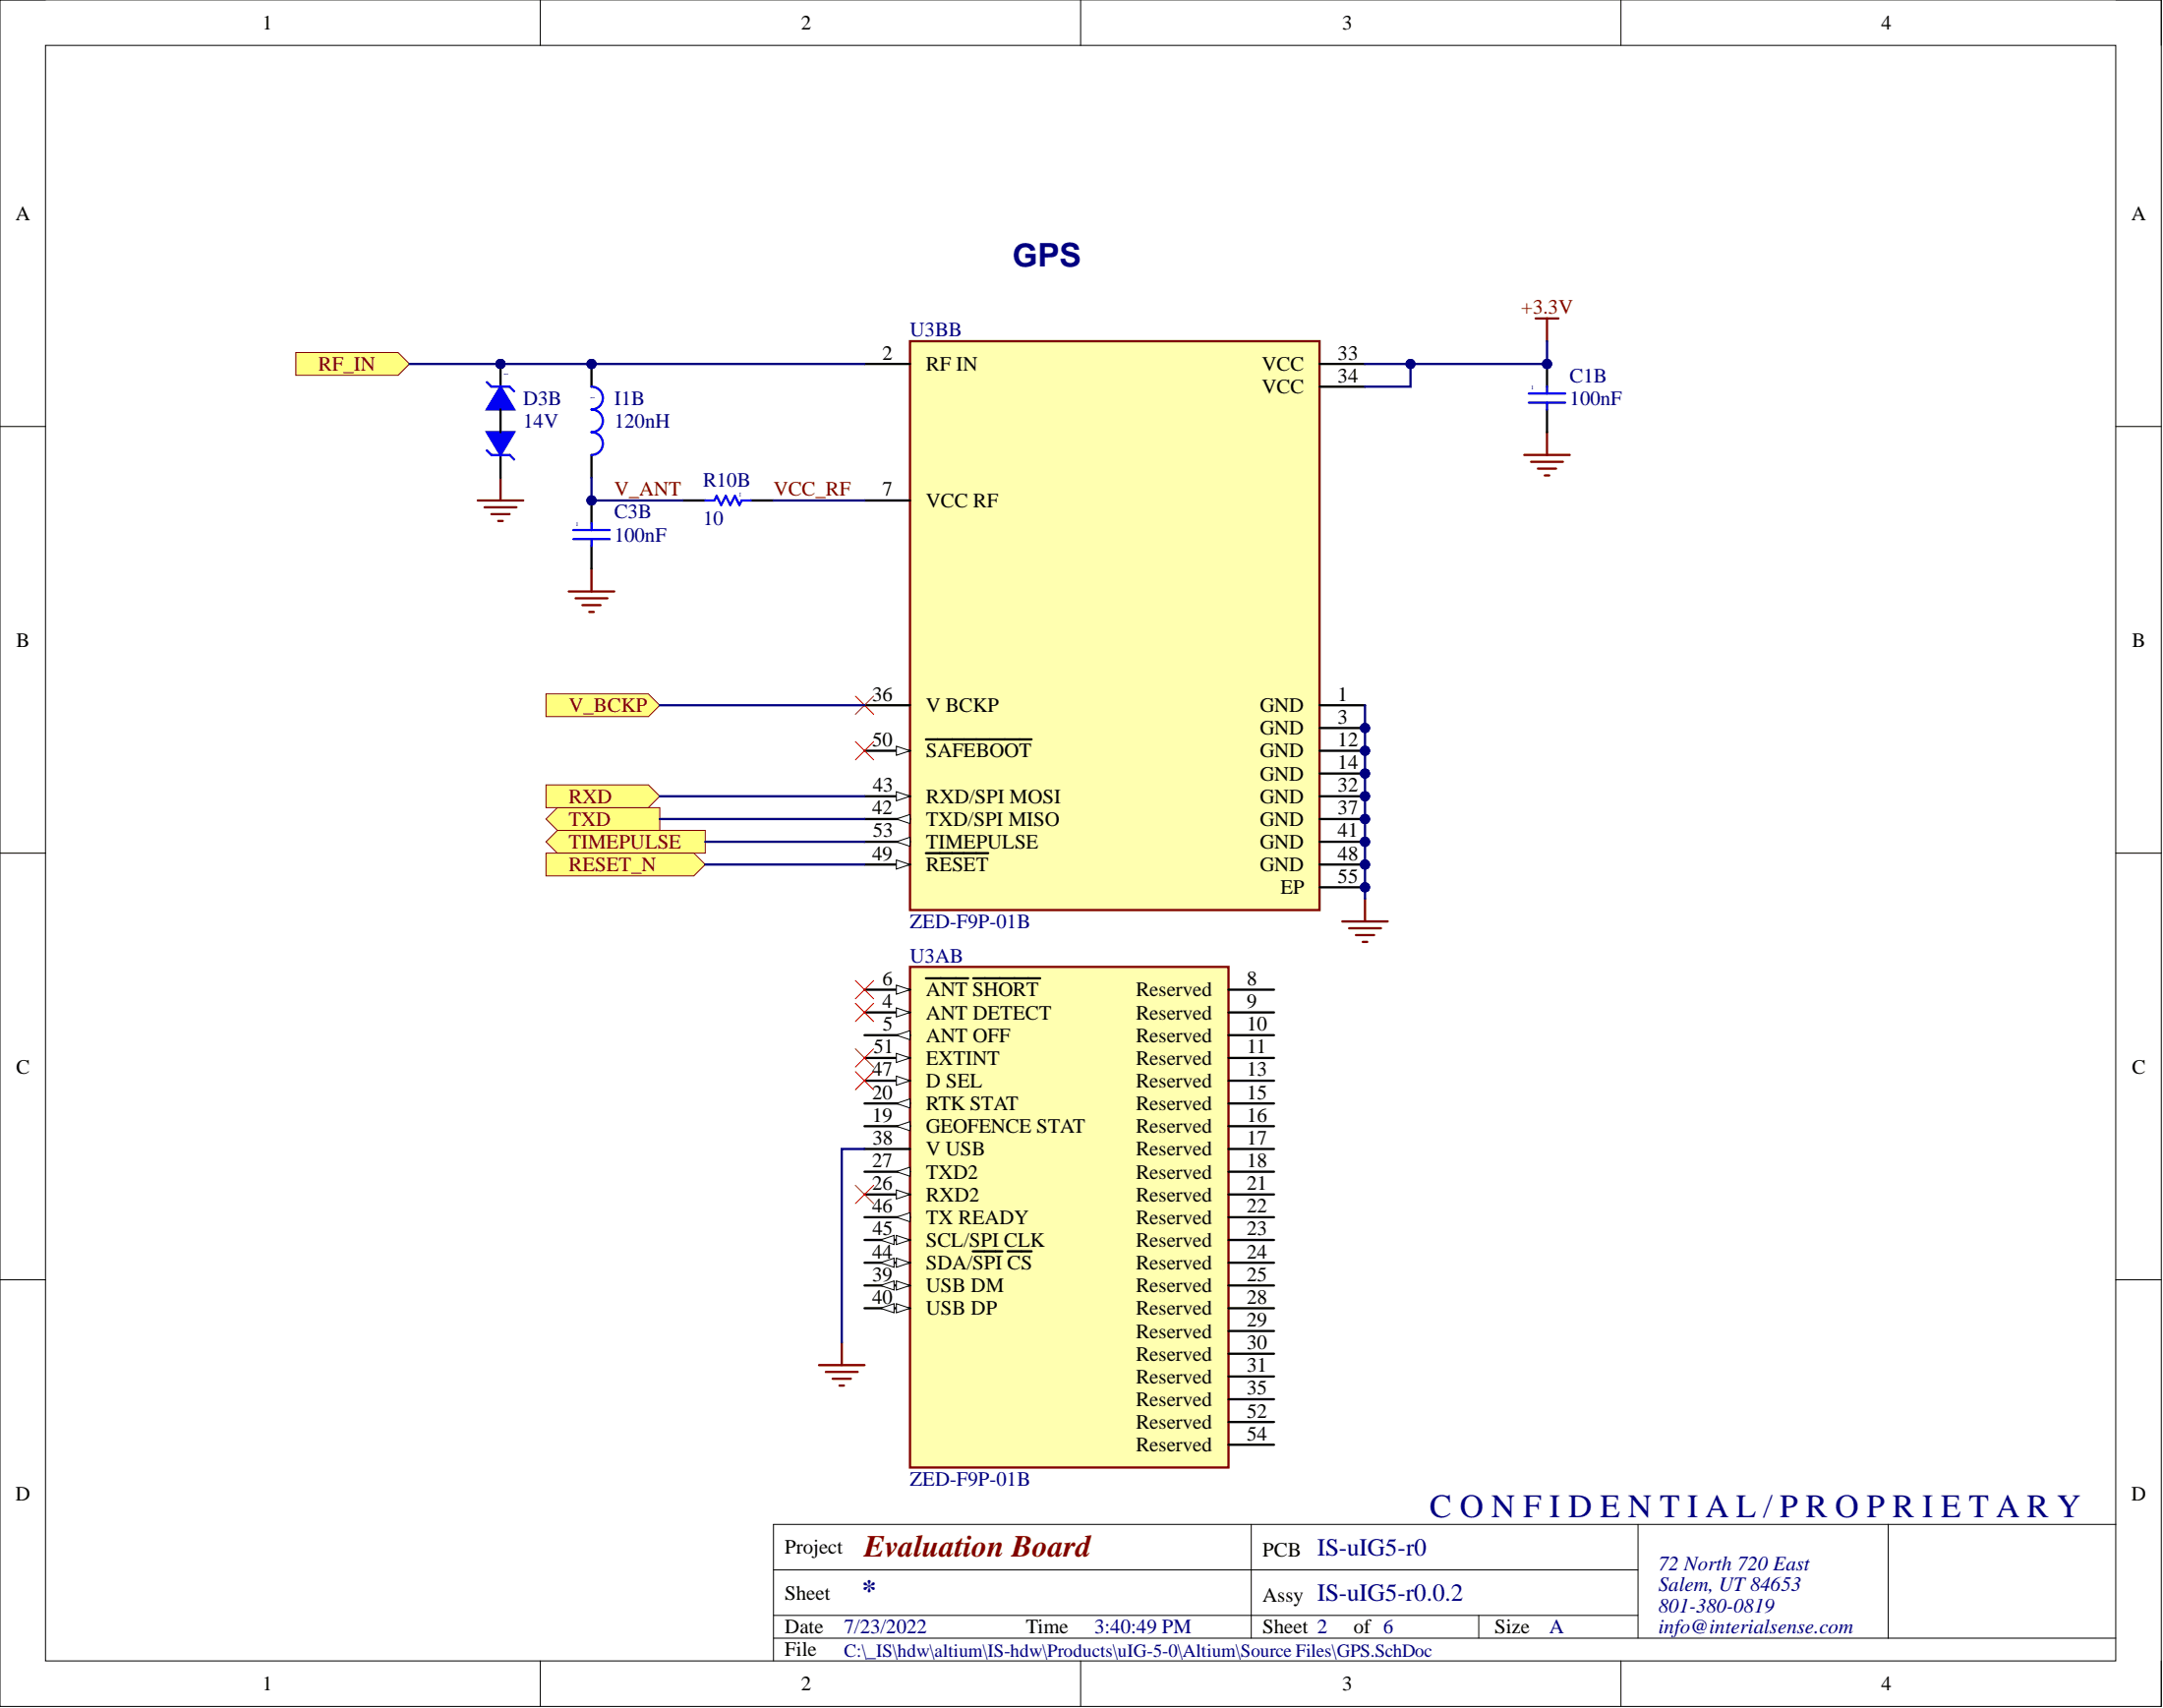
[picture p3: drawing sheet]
<svg xmlns="http://www.w3.org/2000/svg" width="241mm" height="190mm" viewBox="0 0 241 190" stroke-linecap="round" stroke-linejoin="round" font-family="sans-serif">
<g fill="none" stroke="#000" stroke-width=".11">
<path d="M0 0h241.1v190.3h-241.1zM0 0h5.1M60.3 0v5.1M120.6 0v5.1M180.8 0v5.1M236 0h5.1v5.1M5.1 5.1h230.9v180.1h-230.9zM0 47.6h5.1M236 47.6h5.1M0 95.2h5.1M236 95.2h5.1M0 142.7h5.1"/>
<path d="M236 142.7h5.1M86.3 175.1h96.4M139.6 170v12.7M182.7 170v12.7M210.7 170v12.7M236 170h-149.7v15.2M60.3 185.2v5.1M86.3 182.7h149.7M86.3 180.2h96.4M120.6 185.2v5.1M165 180.2v2.5M180.8 185.2v5.1"/>
<path d="M241.1 185.2v5.1"/>
</g>
<path d="M66 50.7v2.6M76.1 55.8h2.6M83.8 55.8h2.5" fill="none" stroke="#000" stroke-width=".25"/>
<path d="M66 43.1a1.27 1.27 0 0 1 1.3 1.3 1.27 1.27 0 0 1-1.3 1.3 1.27 1.27 0 0 1 1.3 1.2 1.27 1.27 0 0 1-1.3 1.3 1.27 1.27 0 0 1 1.3 1.3 1.27 1.27 0 0 1-1.3 1.2M78.7 55.8h1l.2-.5 .6 1 .5-1 .5 1 .5-1 .5 1 .2-.5h1.1" fill="none" stroke="#00f" stroke-width=".25"/>
<path d="M63.4 66h5.1M64.2 66.7h3.6M65 67.5h2M65.7 68.3h.5M66 63.4v2.6" fill="none" stroke="#800000" stroke-width=".25"/>
<path d="M33 39.3h11.4l1.3 1.3-1.3 1.3h-11.4z" fill-rule="evenodd" fill="#ffff80"/>
<path d="M33 39.3h11.4l1.3 1.3-1.3 1.3h-11.4z" fill="none" stroke="#800000" stroke-width=".11"/>
<path d="M60.9 91.3l1.3-1.2h11.4v2.5h-11.4z" fill-rule="evenodd" fill="#ffff80"/>
<path d="M60.9 91.3l1.3-1.2h11.4v2.5h-11.4z" fill="none" stroke="#800000" stroke-width=".11"/>
<path d="M60.9 93.9l1.3-1.3h16.5v2.6h-16.5z" fill-rule="evenodd" fill="#ffff80"/>
<path d="M60.9 93.9l1.3-1.3h16.5v2.6h-16.5z" fill="none" stroke="#800000" stroke-width=".11"/>
<path d="M60.9 77.4h11.4l1.3 1.3-1.3 1.2h-11.4z" fill-rule="evenodd" fill="#ffff80"/>
<path d="M60.9 77.4h11.4l1.3 1.3-1.3 1.2h-11.4z" fill="none" stroke="#800000" stroke-width=".11"/>
<path d="M53.3 55.8h5.1M54.1 56.6h3.5M54.8 57.3h2.1M55.6 58.1h.5M55.8 53.3v2.5" fill="none" stroke="#800000" stroke-width=".25"/>
<path d="M55.8 50.7v2.6" fill="none" stroke="#000" stroke-width=".25"/>
<path d="M54.3 48.2h3.1l-1.6 2.5z" fill="#00f"/>
<path d="M54.3 48.2h3.1l-1.6 2.5zM54.3 50.2l.5 .5h2.1l.5 .6" fill="none" stroke="#00f" stroke-width=".25"/>
<path d="M55.8 43.1l1.6 2.6h-3.1z" fill="#00f"/>
<path d="M55.8 43.1l1.6 2.6h-3.1zM56.9 43.1l.5 .5" fill="none" stroke="#00f" stroke-width=".25"/>
<path d="M55.8 45.7v2.5" fill="none" stroke="#000" stroke-width=".25"/>
<path d="M60.9 87.5h11.4l1.3 1.3-1.3 1.3h-11.4z" fill-rule="evenodd" fill="#ffff80"/>
<path d="M60.9 87.5h11.4l1.3 1.3-1.3 1.3h-11.4z" fill="none" stroke="#800000" stroke-width=".11"/>
<path d="M170 50.7h5.1M170.8 51.5h3.6M171.6 52.3h2M172.3 53h.5M172.6 48.2v2.5" fill="none" stroke="#800000" stroke-width=".25"/>
<path d="M66 60.9v2.5" fill="none" stroke="#000" stroke-width=".25"/>
<path d="M64 59.1h4M64 60.1h4M66 60.1v.8" fill="none" stroke="#00f" stroke-width=".25"/>
<path d="M60.9 95.2h16.5l1.3 1.2-1.3 1.3h-16.5z" fill-rule="evenodd" fill="#ffff80"/>
<path d="M60.9 95.2h16.5l1.3 1.2-1.3 1.3h-16.5z" fill="none" stroke="#800000" stroke-width=".11"/>
<path d="M172.6 45.7v2.5" fill="none" stroke="#000" stroke-width=".25"/>
<path d="M170.6 44.9h4M170.6 43.9h4M172.6 43.1v.8M172.6 44.9v.8" fill="none" stroke="#00f" stroke-width=".25"/>
<path d="M101.5 107.8h35.6v55.9h-35.6z" fill-rule="evenodd" fill="#ffffb0"/>
<path d="M101.5 107.8h35.6v55.9h-35.6z" fill="none" stroke="#800000" stroke-width=".25"/>
<g fill="none" stroke="#000" stroke-width=".25">
<path d="M96.4 112.9h5.1M137.1 110.4h5M137.1 112.9h5M137.1 115.5h5M137.1 118h5M137.1 120.5h5M137.1 123.1h5M137.1 125.6h5M137.1 128.1h5M137.1 130.7h5M137.1 133.2h5M137.1 135.8h5"/>
<path d="M137.1 138.3h5M137.1 140.8h5M137.1 143.4h5M137.1 145.9h5M137.1 148.5h5M137.1 151h5M137.1 153.5h5M137.1 156.1h5M137.1 158.6h5M137.1 161.1h5"/>
</g>
<path d="M100 112.4l1.5 .5-1.5 .5z" fill="#f8fcff"/>
<path d="M100 112.4l1.5 .5-1.5 .5z" fill="none" stroke="#000" stroke-width=".11"/>
<path d="M96.4 115.5h5.1" fill="none" stroke="#000" stroke-width=".25"/>
<path d="M100 115.5l1.5-.5v1z" fill="#f8fcff"/>
<path d="M100 115.5l1.5-.5v1z" fill="none" stroke="#000" stroke-width=".11"/>
<path d="M96.4 133.2h5.1" fill="none" stroke="#000" stroke-width=".25"/>
<path d="M100 132.7l1.5 .5-1.5 .5z" fill="#f8fcff"/>
<path d="M100 132.7l1.5 .5-1.5 .5z" fill="none" stroke="#000" stroke-width=".11"/>
<path d="M96.4 130.7h5.1" fill="none" stroke="#000" stroke-width=".25"/>
<path d="M100 130.7l1.5-.5v1z" fill="#f8fcff"/>
<path d="M100 130.7l1.5-.5v1z" fill="none" stroke="#000" stroke-width=".11"/>
<path d="M96.4 143.4h5.1" fill="none" stroke="#000" stroke-width=".25"/>
<path d="M100 142.9l1.5 .5-1.5 .5z" fill="#f8fcff"/>
<path d="M100 142.9l1.5 .5-1.5 .5z" fill="none" stroke="#000" stroke-width=".11"/>
<path d="M98.2 143.4l1.5-.5v1z" fill="#f8fcff"/>
<path d="M98.2 143.4l1.5-.5v1z" fill="none" stroke="#000" stroke-width=".11"/>
<path d="M96.4 145.9h5.1" fill="none" stroke="#000" stroke-width=".25"/>
<path d="M100 145.4l1.5 .5-1.5 .5z" fill="#f8fcff"/>
<path d="M100 145.4l1.5 .5-1.5 .5z" fill="none" stroke="#000" stroke-width=".11"/>
<path d="M98.2 145.9l1.5-.5v1z" fill="#f8fcff"/>
<path d="M98.2 145.9l1.5-.5v1z" fill="none" stroke="#000" stroke-width=".11"/>
<path d="M96.4 110.4h5.1" fill="none" stroke="#000" stroke-width=".25"/>
<path d="M100 109.9l1.5 .5-1.5 .5z" fill="#f8fcff"/>
<path d="M100 109.9l1.5 .5-1.5 .5z" fill="none" stroke="#000" stroke-width=".11"/>
<path d="M103.3 109.1h4.7M108.6 109.1h7.4M96.4 120.5h5.1" fill="none" stroke="#000" stroke-width=".25"/>
<path d="M100 120l1.5 .5-1.5 .5z" fill="#f8fcff"/>
<path d="M100 120l1.5 .5-1.5 .5z" fill="none" stroke="#000" stroke-width=".11"/>
<path d="M96.4 118h5.1" fill="none" stroke="#000" stroke-width=".25"/>
<path d="M100 117.5l1.5 .5-1.5 .5z" fill="#f8fcff"/>
<path d="M100 117.5l1.5 .5-1.5 .5z" fill="none" stroke="#000" stroke-width=".11"/>
<path d="M96.4 125.6h5.1" fill="none" stroke="#000" stroke-width=".25"/>
<path d="M100 125.6l1.5-.5v1z" fill="#f8fcff"/>
<path d="M100 125.6l1.5-.5v1z" fill="none" stroke="#000" stroke-width=".11"/>
<path d="M96.4 123.1h5.1" fill="none" stroke="#000" stroke-width=".25"/>
<path d="M100 123.1l1.5-.5v1z" fill="#f8fcff"/>
<path d="M100 123.1l1.5-.5v1z" fill="none" stroke="#000" stroke-width=".11"/>
<path d="M96.4 138.3h5.1" fill="none" stroke="#000" stroke-width=".25"/>
<path d="M100 137.8l1.5 .5-1.5 .5z" fill="#f8fcff"/>
<path d="M100 137.8l1.5 .5-1.5 .5z" fill="none" stroke="#000" stroke-width=".11"/>
<path d="M98.2 138.3l1.5-.5v1z" fill="#f8fcff"/>
<path d="M98.2 138.3l1.5-.5v1z" fill="none" stroke="#000" stroke-width=".11"/>
<path d="M96.4 140.8h5.1" fill="none" stroke="#000" stroke-width=".25"/>
<path d="M100 140.3l1.5 .5-1.5 .5z" fill="#f8fcff"/>
<path d="M100 140.3l1.5 .5-1.5 .5z" fill="none" stroke="#000" stroke-width=".11"/>
<path d="M98.2 140.8l1.5-.5v1z" fill="#f8fcff"/>
<path d="M98.2 140.8l1.5-.5v1z" fill="none" stroke="#000" stroke-width=".11"/>
<path d="M96.4 135.8h5.1M108.5 139.6h3.3M112.4 139.6h2.7" fill="none" stroke="#000" stroke-width=".25"/>
<path d="M100 135.8l1.5-.5v1z" fill="#f8fcff"/>
<path d="M100 135.8l1.5-.5v1z" fill="none" stroke="#000" stroke-width=".11"/>
<path d="M96.4 128.1h5.1" fill="none" stroke="#000" stroke-width=".25"/>
<circle cx="152.3" cy="81.2" r=".51" fill="#000080"/>
<circle cx="152.3" cy="81.2" r=".51" fill="none" stroke="#000080" stroke-width=".11"/>
<circle cx="152.3" cy="88.8" r=".51" fill="#000080"/>
<circle cx="152.3" cy="88.8" r=".51" fill="none" stroke="#000080" stroke-width=".11"/>
<circle cx="152.3" cy="91.3" r=".51" fill="#000080"/>
<circle cx="152.3" cy="91.3" r=".51" fill="none" stroke="#000080" stroke-width=".11"/>
<circle cx="152.3" cy="93.9" r=".51" fill="#000080"/>
<circle cx="152.3" cy="93.9" r=".51" fill="none" stroke="#000080" stroke-width=".11"/>
<path d="M101.5 38.1h45.7v63.4h-45.7z" fill-rule="evenodd" fill="#ffffb0"/>
<path d="M101.5 38.1h45.7v63.4h-45.7z" fill="none" stroke="#800000" stroke-width=".25"/>
<path d="M96.4 88.8h5.1" fill="none" stroke="#000" stroke-width=".25"/>
<path d="M100 88.3l1.5 .5-1.5 .5z" fill="#f8fcff"/>
<path d="M100 88.3l1.5 .5-1.5 .5z" fill="none" stroke="#000" stroke-width=".11"/>
<path d="M96.4 91.3h5.1" fill="none" stroke="#000" stroke-width=".25"/>
<path d="M100 91.3l1.5-.5v1.1z" fill="#f8fcff"/>
<path d="M100 91.3l1.5-.5v1.1z" fill="none" stroke="#000" stroke-width=".11"/>
<path d="M96.4 96.4h5.1" fill="none" stroke="#000" stroke-width=".25"/>
<path d="M100 95.9l1.5 .5-1.5 .5z" fill="#f8fcff"/>
<path d="M100 95.9l1.5 .5-1.5 .5z" fill="none" stroke="#000" stroke-width=".11"/>
<path d="M96.4 83.7h5.1M103.3 95.2h6.9" fill="none" stroke="#000" stroke-width=".25"/>
<path d="M100 83.2l1.5 .5-1.5 .5z" fill="#f8fcff"/>
<path d="M100 83.2l1.5 .5-1.5 .5z" fill="none" stroke="#000" stroke-width=".11"/>
<path d="M96.4 40.6h5.1M96.4 93.9h5.1M103.3 82.5h11.8" fill="none" stroke="#000" stroke-width=".25"/>
<path d="M100 93.9l1.5-.5v1z" fill="#f8fcff"/>
<path d="M100 93.9l1.5-.5v1z" fill="none" stroke="#000" stroke-width=".11"/>
<path d="M96.4 55.8h5.1M147.2 40.6h5.1M147.2 43.1h5.1M96.4 78.7h5.1M147.2 78.7h5.1M147.2 99h5.1M147.2 81.2h5.1" fill="none" stroke="#000" stroke-width=".25"/>
<circle cx="152.3" cy="81.2" r=".51" fill="#000080"/>
<circle cx="152.3" cy="81.2" r=".51" fill="none" stroke="#000080" stroke-width=".11"/>
<path d="M147.2 83.7h5.1M147.2 86.3h5.1M147.2 88.8h5.1" fill="none" stroke="#000" stroke-width=".25"/>
<circle cx="152.3" cy="88.8" r=".51" fill="#000080"/>
<circle cx="152.3" cy="88.8" r=".51" fill="none" stroke="#000080" stroke-width=".11"/>
<path d="M147.2 91.3h5.1" fill="none" stroke="#000" stroke-width=".25"/>
<circle cx="152.3" cy="91.3" r=".51" fill="#000080"/>
<circle cx="152.3" cy="91.3" r=".51" fill="none" stroke="#000080" stroke-width=".11"/>
<path d="M147.2 93.9h5.1" fill="none" stroke="#000" stroke-width=".25"/>
<circle cx="152.3" cy="93.9" r=".51" fill="#000080"/>
<circle cx="152.3" cy="93.9" r=".51" fill="none" stroke="#000080" stroke-width=".11"/>
<path d="M147.2 96.4h5.1" fill="none" stroke="#000" stroke-width=".25"/>
<path d="M171.3 35.5h2.6M172.6 35.5v2.6M149.7 102.8h5.1M150.5 103.5h3.6M151.3 104.3h2M152 105.1h.5M152.3 100.2v2.6M91.4 152.3h5M92.1 153h3.6M92.9 153.8h2M93.7 154.5h.5M93.9 149.7v2.6" fill="none" stroke="#800000" stroke-width=".25"/>
<g fill="none" stroke="#f00" stroke-width=".11">
<path d="M95.4 77.6l2.1 2.1M97.5 77.6l-2.1 2.1M95.4 82.7l2.1 2.1M97.5 82.7l-2.1 2.1M95.4 109.4l2.1 2M95.4 111.9l2.1 2M95.4 117l2.1 2M95.4 119.5l2.1 2M97.5 109.4l-2.1 2M97.5 111.9l-2.1 2M97.5 117l-2.1 2M97.5 119.5l-2.1 2"/>
<path d="M95.4 132.2l2.1 2M97.5 132.2l-2.1 2"/>
</g>
<path d="M152.3 78.7v21.5" fill="none" stroke="#000080" stroke-width=".25"/>
<circle cx="152.3" cy="93.9" r=".51" fill="#000080"/>
<circle cx="152.3" cy="93.9" r=".51" fill="none" stroke="#000080" stroke-width=".11"/>
<circle cx="152.3" cy="91.3" r=".51" fill="#000080"/>
<circle cx="152.3" cy="91.3" r=".51" fill="none" stroke="#000080" stroke-width=".11"/>
<circle cx="152.3" cy="88.8" r=".51" fill="#000080"/>
<circle cx="152.3" cy="88.8" r=".51" fill="none" stroke="#000080" stroke-width=".11"/>
<circle cx="152.3" cy="81.2" r=".51" fill="#000080"/>
<circle cx="152.3" cy="81.2" r=".51" fill="none" stroke="#000080" stroke-width=".11"/>
<path d="M45.7 40.6h50.7M66 53.3v2.5h10.1M157.4 40.6v2.5h-5.1M73.6 78.7h22.8M73.6 91.3h22.8M73.6 88.8h22.8M78.7 96.4h17.7M78.7 93.9h17.7" fill="none" stroke="#000080" stroke-width=".25"/>
<circle cx="157.4" cy="40.6" r=".51" fill="#000080"/>
<circle cx="157.4" cy="40.6" r=".51" fill="none" stroke="#000080" stroke-width=".11"/>
<path d="M172.6 38.1v2.5h-20.3M96.4 128.1h-2.5v21.6" fill="none" stroke="#000080" stroke-width=".25"/>
<circle cx="157.4" cy="40.6" r=".51" fill="#000080"/>
<circle cx="157.4" cy="40.6" r=".51" fill="none" stroke="#000080" stroke-width=".11"/>
<path d="M86.3 55.8h10.1" fill="none" stroke="#000080" stroke-width=".25"/>
<text font-size="3.9" fill="#000080" x="65.3" y="57.7">PIC3B01</text>
<text font-size="3.7" fill="#000080" x="159.5" y="169.2">C O N F I D E N T I A L / P R O P R I E T A R Y</text>
<text font-size="3.6" fill="#000080" x="112.9" y="29.7">GPS</text>
<g font-size="3.5" fill="#000080">
<text x="55" y="42.3">PID3B01</text>
<text x="65.3" y="42.3">PII1B01</text>
<text x="172.2" y="42.3">PIC1B01</text>
</g>
<text font-size="3.4" fill="#800000" x="96.4" y="173.6">Evaluation Board</text>
<text font-size="3.2" fill="#000080" x="96.2" y="178.5">*</text>
<g font-size="2.7" fill="#000080">
<text x="146.9" y="173.5">IS-uIG5-r0</text>
<text x="146.9" y="178.6">IS-uIG5-r0.0.2</text>
</g>
<g font-size="2.3">
<text x="29.3" y="3.3">1</text>
<text x="89.4" y="3.3">2</text>
<text x="149.7" y="3.3">3</text>
<text x="209.9" y="3.3">4</text>
<text x="1.7" y="24.6">A</text>
<text x="237.8" y="24.6">A</text>
<text x="98.4" y="40.1">2</text>
<text x="103.3" y="41.4">RF IN</text>
<text x="140.8" y="41.4">VCC</text>
<text x="149.2" y="40.1">33</text>
<text x="140.8" y="43.9">VCC</text>
<text x="149.2" y="42.6">34</text>
<text x="98.4" y="55.3">7</text>
<text x="103.3" y="56.6">VCC RF</text>
<text x="1.8" y="72.1">B</text>
<text x="237.9" y="72.1">B</text>
<text x="97.3" y="83.2">50</text>
<text x="97.3" y="78.2">36</text>
<text x="103.3" y="79.4">V BCKP</text>
<text x="140.6" y="79.4">GND</text>
<text x="140.6" y="82">GND</text>
<text x="149.2" y="78.2">1</text>
<text x="149.2" y="80.7">3</text>
<text x="149.2" y="83.2">12</text>
<text x="97.4" y="88.3">43</text>
<text x="103.3" y="89.6">RXD/SPI MOSI</text>
<text x="103.3" y="84.5">SAFEBOOT</text>
<text x="140.6" y="84.5">GND</text>
<text x="140.6" y="87">GND</text>
<text x="140.6" y="89.6">GND</text>
<text x="149.2" y="85.8">14</text>
<text x="149.2" y="88.3">32</text>
<text x="97.3" y="90.8">42</text>
<text x="97.3" y="95.9">49</text>
<text x="97.4" y="93.4">53</text>
<text x="103.3" y="92.1">TXD/SPI MISO</text>
<text x="103.3" y="94.6">TIMEPULSE</text>
<text x="140.6" y="92.1">GND</text>
<text x="140.6" y="94.6">GND</text>
<text x="149.2" y="90.8">37</text>
<text x="149.2" y="93.4">41</text>
<text x="149.2" y="95.9">48</text>
<text x="103.3" y="97.2">RESET</text>
<text x="140.6" y="97.2">GND</text>
<text x="142.8" y="99.7">EP</text>
<text x="149.2" y="98.5">55</text>
<text x="98.4" y="112.4">4</text>
<text x="98.4" y="109.9">6</text>
<text x="103.3" y="113.7">ANT DETECT</text>
<text x="103.3" y="111.1">ANT SHORT</text>
<text x="126.7" y="111.1">Reserved</text>
<text x="126.7" y="113.7">Reserved</text>
<text x="139.1" y="109.9">8</text>
<text x="139.1" y="112.4">9</text>
<text x="1.8" y="119.7">C</text>
<text x="97.5" y="117.5">51</text>
<text x="98.5" y="115">5</text>
<text x="103.3" y="116.2">ANT OFF</text>
<text x="103.3" y="118.8">EXTINT</text>
<text x="126.7" y="116.2">Reserved</text>
<text x="126.7" y="118.8">Reserved</text>
<text x="139.1" y="115">10</text>
<text x="139.1" y="117.5">11</text>
<text x="237.9" y="119.7">C</text>
<text x="97.3" y="120">47</text>
<text x="97.3" y="125.1">19</text>
<text x="97.3" y="122.6">20</text>
<text x="103.3" y="121.3">D SEL</text>
<text x="103.3" y="123.8">RTK STAT</text>
<text x="126.7" y="121.3">Reserved</text>
<text x="126.7" y="123.8">Reserved</text>
<text x="139.1" y="120">13</text>
<text x="139.1" y="122.6">15</text>
<text x="139.1" y="125.1">16</text>
<text x="97.3" y="130.2">27</text>
<text x="97.3" y="127.6">38</text>
<text x="103.3" y="131.4">TXD2</text>
<text x="103.3" y="126.4">GEOFENCE STAT</text>
<text x="103.3" y="128.9">V USB</text>
<text x="126.7" y="126.4">Reserved</text>
<text x="126.7" y="128.9">Reserved</text>
<text x="126.7" y="131.4">Reserved</text>
<text x="139.1" y="127.6">17</text>
<text x="139.1" y="130.2">18</text>
<text x="97.3" y="132.7">26</text>
<text x="97.3" y="135.3">46</text>
<text x="97.3" y="137.8">45</text>
<text x="103.3" y="134">RXD2</text>
<text x="103.3" y="136.5">TX READY</text>
<text x="126.7" y="134">Reserved</text>
<text x="126.7" y="136.5">Reserved</text>
<text x="139.1" y="132.7">21</text>
<text x="139.1" y="135.3">22</text>
<text x="139.1" y="137.8">23</text>
<text x="97.3" y="142.9">39</text>
<text x="97.3" y="140.3">44</text>
<text x="103.3" y="139.1">SCL/SPI CLK</text>
<text x="103.3" y="141.6">SDA/SPI CS</text>
<text x="126.7" y="139.1">Reserved</text>
<text x="126.7" y="141.6">Reserved</text>
<text x="139.1" y="140.3">24</text>
<text x="139.1" y="142.9">25</text>
<text x="97.3" y="145.4">40</text>
<text x="103.3" y="144.1">USB DM</text>
<text x="103.3" y="146.7">USB DP</text>
<text x="126.7" y="144.1">Reserved</text>
<text x="126.7" y="146.7">Reserved</text>
<text x="126.7" y="149.2">Reserved</text>
<text x="139.1" y="145.4">28</text>
<text x="139.1" y="147.9">29</text>
<text x="126.7" y="151.7">Reserved</text>
<text x="126.7" y="154.3">Reserved</text>
<text x="139.1" y="150.5">30</text>
<text x="139.1" y="153">31</text>
<text x="139.1" y="155.6">35</text>
<text x="126.7" y="156.8">Reserved</text>
<text x="126.7" y="159.4">Reserved</text>
<text x="126.7" y="161.9">Reserved</text>
<text x="139.1" y="158.1">52</text>
<text x="139.1" y="160.6">54</text>
<text x="1.7" y="167.3">D</text>
<text x="237.8" y="167.3">D</text>
<text x="87.6" y="173.3">Project</text>
<text x="140.9" y="173.6">PCB</text>
<text x="87.6" y="178.4">Sheet</text>
<text x="140.9" y="178.7">Assy</text>
<text x="87.6" y="182.2">Date</text>
<text x="87.6" y="184.7">File</text>
<text x="114.5" y="182.2">Time</text>
<text x="140.9" y="182.2">Sheet 2</text>
<text x="151" y="182.2">of 6</text>
<text x="166.7" y="182.2">Size</text>
<text x="29.3" y="188.5">1</text>
<text x="89.4" y="188.5">2</text>
<text x="149.7" y="188.5">3</text>
<text x="209.9" y="188.5">4</text>
</g>
<g font-size="2.3" fill="#800000">
<text x="169.7" y="35">+3.3V</text>
<text x="35.5" y="41.4">RF_IN</text>
<text x="68.5" y="55.3">V_ANT</text>
<text x="86.3" y="55.3">VCC_RF</text>
<text x="63.4" y="79.4">V_BCKP</text>
<text x="63.4" y="89.6">RXD</text>
<text x="63.4" y="92.1">TXD</text>
<text x="63.4" y="94.6">TIMEPULSE</text>
<text x="63.4" y="97.2">RESET_N</text>
</g>
<g font-size="2.3" fill="#000080">
<text x="101.5" y="37.5">U3BB</text>
<text x="58.4" y="47.7">14V</text>
<text x="58.4" y="45.2">D3B</text>
<text x="68.5" y="47.7">120nH</text>
<text x="68.5" y="45.2">I1B</text>
<text x="175.1" y="45.2">100nF</text>
<text x="175.1" y="42.6">C1B</text>
<text x="68.5" y="57.9">C3B</text>
<text x="78.4" y="58.6">10</text>
<text x="78.4" y="54.3">R10B</text>
<text x="68.5" y="60.4">100nF</text>
<text x="101.5" y="107.3">U3AB</text>
<text x="101.5" y="103.5">ZED-F9P-01B</text>
<text x="101.5" y="165.7">ZED-F9P-01B</text>
<text x="185" y="175.1">72 North 720 East</text>
<text x="185" y="177.5">Salem, UT 84653</text>
<text x="185" y="179.8">801-380-0819</text>
<text x="94.2" y="182.2">7/23/2022</text>
<text x="122.1" y="182.2">3:40:49 PM</text>
<text x="172.8" y="182.2">A</text>
<text x="185" y="182.2">info@interialsense.com</text>
</g>
<text font-size="2.1" fill="#000080" x="94.2" y="184.8">C:\_IS\hdw\altium\IS-hdw\Products\uIG-5-0\Altium\Source Files\GPS.SchDoc</text>
<g font-size="1.1" fill="#000080">
<text x="146.8" y="84">PIU3B012</text>
<text x="146.8" y="86.5">PIU3B014</text>
<text x="146.8" y="96.7">PIU3B048</text>
<text x="146.8" y="99.2">PIU3B055</text>
</g>
<g font-size=".7" fill="#000080">
<text x="56.3" y="41.6" transform="rotate(90 56.3 41.6)">1</text>
<text x="65.9" y="44.1" transform="rotate(90 65.9 44.1)">1</text>
<text x="170.8" y="43.5">1</text>
<text x="64.2" y="58.7">1</text>
<text x="82.7" y="55" transform="rotate(-180 82.7 55)">1</text>
</g>
</svg>
